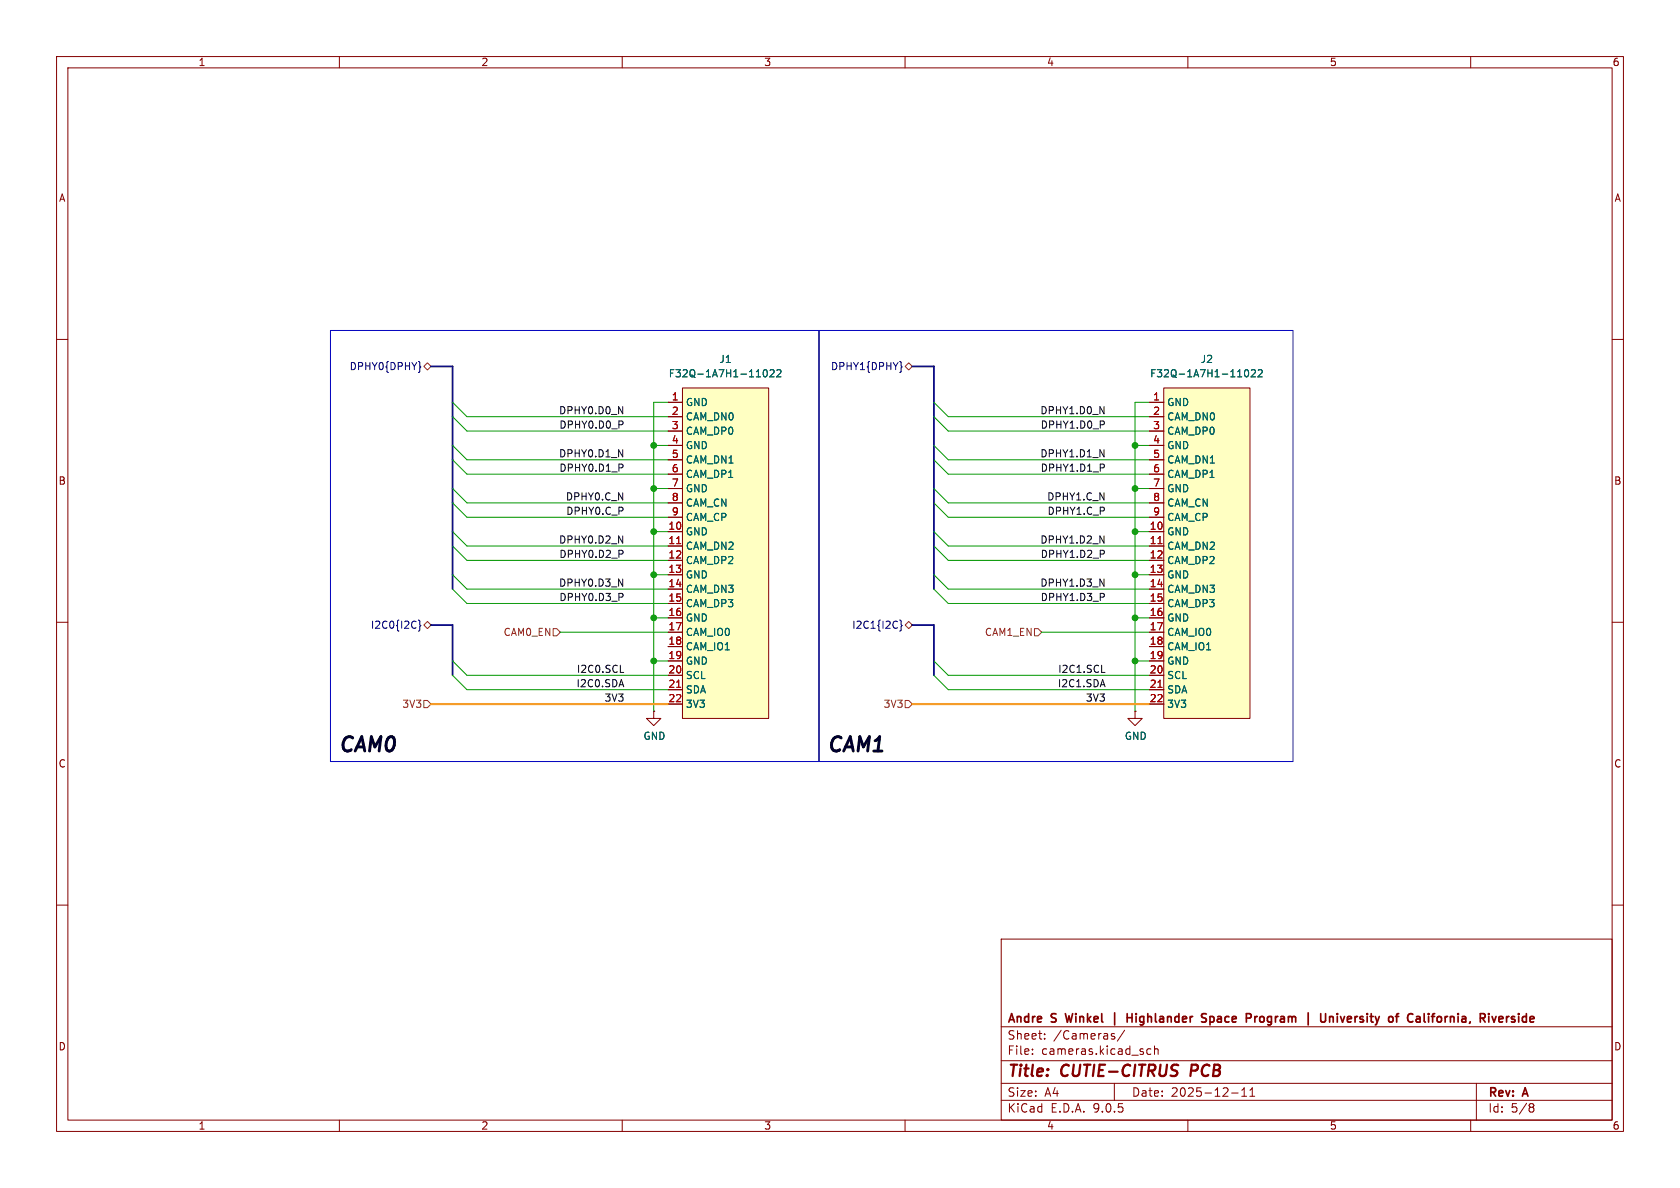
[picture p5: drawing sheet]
<svg xmlns="http://www.w3.org/2000/svg" width="297mm" height="210mm" viewBox="0 0 297 210" stroke-linecap="round" stroke-linejoin="round" font-family="sans-serif">
<g fill="none" stroke="#840000" stroke-width=".18">
<path d="M10 10h277v190h-277zM12 12h273v186h-273zM60 10v2M110 10v2M160 10v2M210 10v2M260 10v2M10 60h2M285 60h2M10 110h2M285 110h2M200.7 125.7v1.3h1.2l-1.2 1.3-1.3-1.3h1.3"/>
<path d="M200.7 125.7h.1M10 160h2M177 166h108v32h-108zM285 160h2M60 198v2M110 198v2M160 198v2M177 194.5h108M177 191.5h108M177 187.5h108M177 181.5h108M182.5 186.3v.1"/>
<path d="M182.5 185.5v.1M184.7 183.6v.1M184.7 182.8v.1M196.5 183.1l.5 .2 .1 .1-.1 .2-.4 .1M196.5 182.8h.5M197 191.5v3M198.8 182.1l-1.3 2M203.5 185.5l-.5-.1-.3 .3v.4l.2 .2h.6M204.1 185.5l.2-.1 .4 .1v.9M204.1 184.9v1.5M210 198v2M217.7 193.2h1.2"/>
<path d="M219.5 193.8h.9M219.5 192.7l.5-.4v1.5M221 193.8h.8M221 192.7l.4-.4v1.5M260 198v2M261 191.5v6.5M270.6 195.1l.4 .1 .2 .2-.3 .3M270.6 195.7h.3M270.9 195.7l.2 .2 .1 .4-.2 .2-.4 .1"/>
</g>
<path d="M210.7 188.2l-.3 2" fill="none" stroke="#840000" stroke-width=".4"/>
<g fill="none" stroke="#840000" stroke-width=".3">
<path d="M188.3 179.2l.4 1.5M197.1 179v2.2M199.3 179.2v1.5M199.3 179.9h.8M200.1 179.2v1.5M212.7 179.9l.4 .1 .2 .4-.3 .3h-.4M212.7 179.2l.6 .1M213.9 179.7v1.5M214.3 179.7l-.4 .1M221.8 179.7v1M222.3 179.7l-.3 .1-.2 .2M222.8 179.8l-.1 .2v.4l.1 .2"/>
<path d="M233.5 179.2v1.2l.3 .3h.3M236.4 179.2v.1M236.4 179.7v1M237 179.7l.3 1M249.8 179.3a.6 .6 0 0 0-.8 0 .6 .6 0 0 0-.2 .7 .56 .56 0 0 0 .3 .6 .56 .56 0 0 0 .7-.1M253.1 179.7h.5M253.6 179.2l-.3 .2v1.3M265.1 179.8l.4-.1 .2 .3-.7 .2M266.3 179.7v1M266.8 179.7l-.3 .1-.2 .2M213.9 180.6l.4 .1M265.1 180.6h.5"/>
</g>
<path d="M205.7 68.6h15.3v58.4h-15.3z" fill="#ffffc2"/>
<g fill="none" stroke="#840000" stroke-width=".18">
<path d="M203.2 71.1h2.5M203.2 73.7h2.5M203.2 76.2h2.5M203.2 78.7h2.5M205.7 68.6h15.3v58.4h-15.3zM203.2 81.3h2.5M203.2 83.8h2.5M203.2 86.4h2.5M203.2 88.9h2.5M203.2 91.4h2.5M203.2 94h2.5M203.2 96.5h2.5"/>
<path d="M203.2 99.1h2.5M203.2 101.6h2.5M203.2 104.1h2.5M203.2 106.7h2.5M203.2 109.2h2.5M203.2 111.8h2.5M203.2 114.3h2.5M203.2 116.8h2.5M203.2 119.4h2.5M203.2 121.9h2.5M203.2 124.5h2.5"/>
</g>
<path d="M204.7 96.1h.7M204.7 121.5h.7" fill="none" stroke="#a90000" stroke-width=".18"/>
<path d="M220.2 65.4l.1-.1a.68 .68 0 0 1 .5 .7 .68 .68 0 0 1-.5 .6 .84 .84 0 0 1-.1-1.2zM221.2 65.5l.5-.2 .2 .4-.7 .9h.7M222.4 65.5l.5-.2 .3 .4-.8 .9h.8" fill="none" stroke="#006464" stroke-width=".18"/>
<path d="M120.6 68.6h15.3v58.4h-15.3z" fill="#ffffc2"/>
<g fill="none" stroke="#840000" stroke-width=".18">
<path d="M118.1 71.1h2.5M118.1 73.7h2.5M118.1 76.2h2.5M118.1 78.7h2.5M120.6 68.6h15.3v58.4h-15.3zM203.2 71.1h2.5M203.2 73.7h2.5M203.2 76.2h2.5M203.2 78.7h2.5M118.1 81.3h2.5M118.1 83.8h2.5M118.1 86.4h2.5"/>
<path d="M118.1 88.9h2.5M118.1 91.4h2.5M118.1 94h2.5M118.1 96.5h2.5M118.1 99.1h2.5M203.2 81.3h2.5M203.2 83.8h2.5M203.2 86.4h2.5M203.2 88.9h2.5M203.2 91.4h2.5M203.2 94h2.5M203.2 96.5h2.5"/>
<path d="M203.2 99.1h2.5M118.1 101.6h2.5M118.1 104.1h2.5M118.1 106.7h2.5M118.1 109.2h2.5M118.1 111.8h2.5M118.1 114.3h2.5M118.1 116.8h2.5M118.1 119.4h2.5M203.2 101.6h2.5M203.2 104.1h2.5M203.2 106.7h2.5"/>
<path d="M203.2 109.2h2.5M203.2 111.8h2.5M203.2 114.3h2.5M203.2 116.8h2.5M203.2 119.4h2.5M115.6 125.7v1.3h1.2l-1.2 1.3-1.3-1.3h1.3M115.6 125.7h.1M118.1 121.9h2.5M118.1 124.5h2.5M200.7 125.7h.1M203.2 121.9h2.5M203.2 124.5h2.5"/>
</g>
<path d="M119.6 96.1h.7M204.7 96.1h.7M119.6 121.5h.7M204.7 121.5h.7" fill="none" stroke="#a90000" stroke-width=".18"/>
<path d="M135 65.5l.2-.2a.68 .68 0 0 1 .5 .7 .68 .68 0 0 1-.5 .6l-.2-.1-.1-.4zM136.1 65.5l.5-.2 .3 .4-.8 .9h.8M137.3 65.5l.5-.2 .3 .4-.8 .9h.8M220.2 65.4l.1-.1a.68 .68 0 0 1 .5 .7 .68 .68 0 0 1-.5 .6 .84 .84 0 0 1-.1-1.2zM221.2 65.5l.5-.2 .2 .4-.7 .9h.7M222.4 65.5l.5-.2 .3 .4-.8 .9h.8" fill="none" stroke="#006464" stroke-width=".18"/>
<path d="M74.9 64.8l.7-.7 .6 .7-.6 .6zM160 64.8l.7-.7 .6 .7-.6 .6zM74.9 110.5l.7-.6 .6 .6-.6 .6zM97.8 111.1h.6l.7 .7-.7 .6h-.6zM160.7 109.9l.6 .6-.6 .6-.7-.6zM182.9 111.1h.6l.6 .7-.6 .6h-.6zM74.9 123.8h.7l.6 .7-.6 .6h-.7zM160 123.8h.7l.6 .7-.6 .6h-.7z" fill="none" stroke="#725600" stroke-width=".18"/>
<path d="M74.2 64.7l.2 .2-.2 .1M159.3 64.7l.2 .2-.2 .1M74 109.6l.2 .2v.6l.2 .2-.2 .2v.6l-.2 .2M159.1 109.6l.2 .2v.6l.2 .2-.2 .2v.6l-.2 .2" fill="none" stroke="#000084" stroke-width=".18"/>
<path d="M109.7 118.9h.6M194.8 118.9h.6" fill="none" stroke="#0f0f0f" stroke-width=".18"/>
<path d="M76.2 64.8h3.8v39.3M161.3 64.8h3.8v39.3M76.2 110.5h3.8v8.9M161.3 110.5h3.8v8.9" fill="none" stroke="#000084" stroke-width=".3"/>
<g fill="none" stroke="#009600" stroke-width=".18">
<path d="M80 71.1l2.5 2.6h35.6M80 73.7l2.5 2.5h35.6M80 78.7l2.5 2.6h35.6M115.6 78.7h2.5M118.1 71.1h-2.5v54.6M165.1 71.1l2.5 2.6h35.6M165.1 73.7l2.5 2.5h35.6M165.1 78.7l2.5 2.6h35.6M200.7 78.7h2.5M203.2 71.1h-2.5v54.6M80 96.5l2.5 2.6h35.6M80 94l2.5 2.5h35.6"/>
<path d="M80 88.9l2.5 2.5h35.6M80 81.3l2.5 2.5h35.6M80 86.4l2.5 2.5h35.6M115.6 94h2.5M115.6 86.4h2.5M165.1 96.5l2.5 2.6h35.6M165.1 94l2.5 2.5h35.6M165.1 88.9l2.5 2.5h35.6M165.1 81.3l2.5 2.5h35.6M165.1 86.4l2.5 2.5h35.6M200.7 94h2.5M200.7 86.4h2.5"/>
<path d="M80 101.6l2.5 2.5h35.6M80 119.4l2.5 2.5h35.6M80 116.8l2.5 2.6h35.6M80 104.1l2.5 2.6h35.6M99.1 111.8h19M115.6 101.6h2.5M115.6 109.2h2.5M115.6 116.8h2.5M165.1 101.6l2.5 2.5h35.6M165.1 119.4l2.5 2.5h35.6M165.1 116.8l2.5 2.6h35.6M165.1 104.1l2.5 2.6h35.6"/>
<path d="M184.1 111.8h19.1M200.7 101.6h2.5M200.7 109.2h2.5M200.7 116.8h2.5"/>
</g>
<path d="M76.2 124.5h41.9M161.3 124.5h41.9" fill="none" stroke="#f90" stroke-width=".38"/>
<path d="M58.4 58.4h86.4v76.2h-86.4zM144.8 58.4h83.8v76.2h-83.8z" fill="none" stroke="#0000c2" stroke-width=".18"/>
<g fill="#009600" stroke="#009600" stroke-width=".18">
<circle cx="115.6" cy="101.6" r=".51"/>
<circle cx="115.6" cy="109.2" r=".51"/>
<circle cx="115.6" cy="116.8" r=".51"/>
<circle cx="200.7" cy="116.8" r=".51"/>
<circle cx="200.7" cy="94" r=".51"/>
<circle cx="200.7" cy="109.2" r=".51"/>
<circle cx="200.7" cy="101.6" r=".51"/>
<circle cx="200.7" cy="86.4" r=".51"/>
<circle cx="200.7" cy="78.7" r=".51"/>
<circle cx="115.6" cy="94" r=".51"/>
<circle cx="115.6" cy="86.4" r=".51"/>
<circle cx="115.6" cy="78.7" r=".51"/>
</g>
<g font-size="3.5">
<text x="59.7" y="133.1">CAM0</text>
<text x="146" y="133.1">CAM1</text>
</g>
<g font-size="2.8" fill="#840000">
<text x="178" y="190.9">Title:</text>
<text x="187.7" y="190.9">CUTIE-CITRUS</text>
<text x="211.3" y="190.9">PCB</text>
</g>
<g font-size="2.1" fill="#840000">
<text x="178" y="184">Sheet:</text>
<text x="178" y="181.2">Andre</text>
<text x="186" y="181.2">S</text>
<text x="186.2" y="184">/Cameras/</text>
<text x="189.1" y="181.2">Winkel</text>
<text x="201.1" y="181.2">Highlander</text>
<text x="214.9" y="181.2">Space</text>
<text x="223.4" y="181.2">Program</text>
<text x="234.6" y="181.2">|</text>
<text x="237.7" y="181.2">University</text>
<text x="250.4" y="181.2">of</text>
<text x="254.4" y="181.2">California,</text>
<text x="267.7" y="181.2">Riverside</text>
<text x="178" y="186.7">File:</text>
<text x="184.1" y="186.7">cameras.kicad_sch</text>
<text x="178" y="196.9">KiCad</text>
<text x="178" y="194.1">Size:</text>
<text x="184.7" y="194.1">A4</text>
<text x="185.7" y="196.9">E.D.A.</text>
<text x="193.3" y="196.9">9.0.5</text>
<text x="200" y="194.1">Date:</text>
<text x="207" y="194.1">2025-12-11</text>
<text x="263" y="194.3">Rev:</text>
<text x="263" y="196.9">Id:</text>
<text x="267.1" y="196.9">5/8</text>
<text x="269.4" y="194.3">A</text>
</g>
<g font-size="1.8" fill="#840000">
<text x="35" y="11.9">1</text>
<text x="85" y="11.9">2</text>
<text x="135" y="11.9">3</text>
<text x="185" y="11.9">4</text>
<text x="235" y="11.9">5</text>
<text x="285" y="11.9">6</text>
<text x="10.3" y="35.9">A</text>
<text x="285.3" y="35.9">A</text>
<text x="10.3" y="85.9">B</text>
<text x="285.3" y="85.9">B</text>
<text x="10.3" y="135.9">C</text>
<text x="285.3" y="135.9">C</text>
<text x="10.3" y="185.9">D</text>
<text x="285.3" y="185.9">D</text>
<text x="35" y="199.9">1</text>
<text x="85" y="199.9">2</text>
<text x="135" y="199.9">3</text>
<text x="185" y="199.9">4</text>
<text x="235" y="199.9">5</text>
<text x="285" y="199.9">6</text>
</g>
<g font-size="1.8" fill="#000084">
<text x="61.7" y="65.6">DPHY0{DPHY}</text>
<text x="146.8" y="65.6">DPHY1{DPHY}</text>
<text x="65.5" y="111.4">I2C0{I2C}</text>
<text x="150.6" y="111.4">I2C1{I2C}</text>
</g>
<g font-size="1.8" fill="#006464">
<text x="127.1" y="64.4">J1</text>
<text x="212.2" y="64.4">J2</text>
<text x="118.1" y="66.9">F32Q-1A7H1-11022</text>
<text x="121.2" y="72">GND</text>
<text x="203.2" y="66.9">F32Q-1A7H1-11022</text>
<text x="206.2" y="72">GND</text>
<text x="121.2" y="74.5">CAM_DN0</text>
<text x="121.2" y="77.1">CAM_DP0</text>
<text x="206.2" y="74.5">CAM_DN0</text>
<text x="206.2" y="77.1">CAM_DP0</text>
<text x="121.2" y="79.6">GND</text>
<text x="121.2" y="82.1">CAM_DN1</text>
<text x="206.2" y="79.6">GND</text>
<text x="206.2" y="82.1">CAM_DN1</text>
<text x="121.2" y="84.7">CAM_DP1</text>
<text x="121.2" y="87.2">GND</text>
<text x="121.2" y="89.8">CAM_CN</text>
<text x="206.2" y="84.7">CAM_DP1</text>
<text x="206.2" y="87.2">GND</text>
<text x="206.2" y="89.8">CAM_CN</text>
<text x="121.2" y="92.3">CAM_CP</text>
<text x="121.2" y="94.8">GND</text>
<text x="206.2" y="92.3">CAM_CP</text>
<text x="206.2" y="94.8">GND</text>
<text x="121.2" y="97.4">CAM_DN2</text>
<text x="121.2" y="99.9">CAM_DP2</text>
<text x="206.2" y="97.4">CAM_DN2</text>
<text x="206.2" y="99.9">CAM_DP2</text>
<text x="121.2" y="102.5">GND</text>
<text x="121.2" y="105">CAM_DN3</text>
<text x="121.2" y="107.5">CAM_DP3</text>
<text x="206.2" y="102.5">GND</text>
<text x="206.2" y="105">CAM_DN3</text>
<text x="206.2" y="107.5">CAM_DP3</text>
<text x="121.2" y="110.1">GND</text>
<text x="121.2" y="112.6">CAM_IO0</text>
<text x="206.2" y="110.1">GND</text>
<text x="206.2" y="112.6">CAM_IO0</text>
<text x="121.2" y="115.2">CAM_IO1</text>
<text x="121.2" y="117.7">GND</text>
<text x="206.2" y="115.2">CAM_IO1</text>
<text x="206.2" y="117.7">GND</text>
<text x="121.2" y="120.2">SCL</text>
<text x="121.2" y="122.8">SDA</text>
<text x="121.2" y="125.3">3V3</text>
<text x="206.2" y="120.2">SCL</text>
<text x="206.2" y="122.8">SDA</text>
<text x="206.2" y="125.3">3V3</text>
<text x="113.7" y="131">GND</text>
<text x="198.8" y="131">GND</text>
</g>
<g font-size="1.8" fill="#a90000">
<text x="118.7" y="70.9">1</text>
<text x="203.8" y="70.9">1</text>
<text x="118.7" y="73.4">2</text>
<text x="118.7" y="75.9">3</text>
<text x="203.8" y="73.4">2</text>
<text x="203.8" y="75.9">3</text>
<text x="118.7" y="78.5">4</text>
<text x="118.7" y="81">5</text>
<text x="118.7" y="83.6">6</text>
<text x="203.8" y="78.5">4</text>
<text x="203.8" y="81">5</text>
<text x="203.8" y="83.6">6</text>
<text x="118.7" y="86.1">7</text>
<text x="118.7" y="88.6">8</text>
<text x="203.8" y="86.1">7</text>
<text x="203.8" y="88.6">8</text>
<text x="118.1" y="93.7">10</text>
<text x="118.7" y="91.2">9</text>
<text x="203.2" y="93.7">10</text>
<text x="203.8" y="91.2">9</text>
<text x="118.1" y="96.3">11</text>
<text x="118.1" y="98.8">12</text>
<text x="118.1" y="101.3">13</text>
<text x="203.2" y="96.3">11</text>
<text x="203.2" y="98.8">12</text>
<text x="203.2" y="101.3">13</text>
<text x="118.1" y="103.9">14</text>
<text x="118.1" y="106.4">15</text>
<text x="203.2" y="103.9">14</text>
<text x="203.2" y="106.4">15</text>
<text x="118.1" y="109">16</text>
<text x="118.1" y="111.5">17</text>
<text x="203.2" y="109">16</text>
<text x="203.2" y="111.5">17</text>
<text x="118.1" y="114">18</text>
<text x="118.1" y="116.6">19</text>
<text x="118.1" y="119.1">20</text>
<text x="203.2" y="114">18</text>
<text x="203.2" y="116.6">19</text>
<text x="203.2" y="119.1">20</text>
<text x="118.1" y="121.7">21</text>
<text x="118.1" y="124.2">22</text>
<text x="203.2" y="121.7">21</text>
<text x="203.2" y="124.2">22</text>
</g>
<g font-size="1.8" fill="#0f0f0f">
<text x="98.7" y="73.3">DPHY0.D0_N</text>
<text x="98.8" y="75.9">DPHY0.D0_P</text>
<text x="183.8" y="73.3">DPHY1.D0_N</text>
<text x="183.9" y="75.9">DPHY1.D0_P</text>
<text x="98.7" y="80.9">DPHY0.D1_N</text>
<text x="98.8" y="83.5">DPHY0.D1_P</text>
<text x="183.8" y="80.9">DPHY1.D1_N</text>
<text x="183.9" y="83.5">DPHY1.D1_P</text>
<text x="99.9" y="88.6">DPHY0.C_N</text>
<text x="185" y="88.6">DPHY1.C_N</text>
<text x="100" y="91.1">DPHY0.C_P</text>
<text x="185.1" y="91.1">DPHY1.C_P</text>
<text x="98.7" y="96.2">DPHY0.D2_N</text>
<text x="98.8" y="98.7">DPHY0.D2_P</text>
<text x="183.8" y="96.2">DPHY1.D2_N</text>
<text x="183.9" y="98.7">DPHY1.D2_P</text>
<text x="98.7" y="103.8">DPHY0.D3_N</text>
<text x="98.8" y="106.3">DPHY0.D3_P</text>
<text x="183.8" y="103.8">DPHY1.D3_N</text>
<text x="183.9" y="106.3">DPHY1.D3_P</text>
<text x="101.9" y="119">I2C0.SCL</text>
<text x="187" y="119">I2C1.SCL</text>
<text x="101.8" y="121.6">I2C0.SDA</text>
<text x="106.8" y="124.1">3V3</text>
<text x="186.9" y="121.6">I2C1.SDA</text>
<text x="191.9" y="124.1">3V3</text>
</g>
<g font-size="1.8" fill="#725600">
<text x="88.9" y="112.6">CAM0_EN</text>
<text x="174" y="112.6">CAM1_EN</text>
<text x="71" y="125.3">3V3</text>
<text x="156.1" y="125.3">3V3</text>
</g>
</svg>
